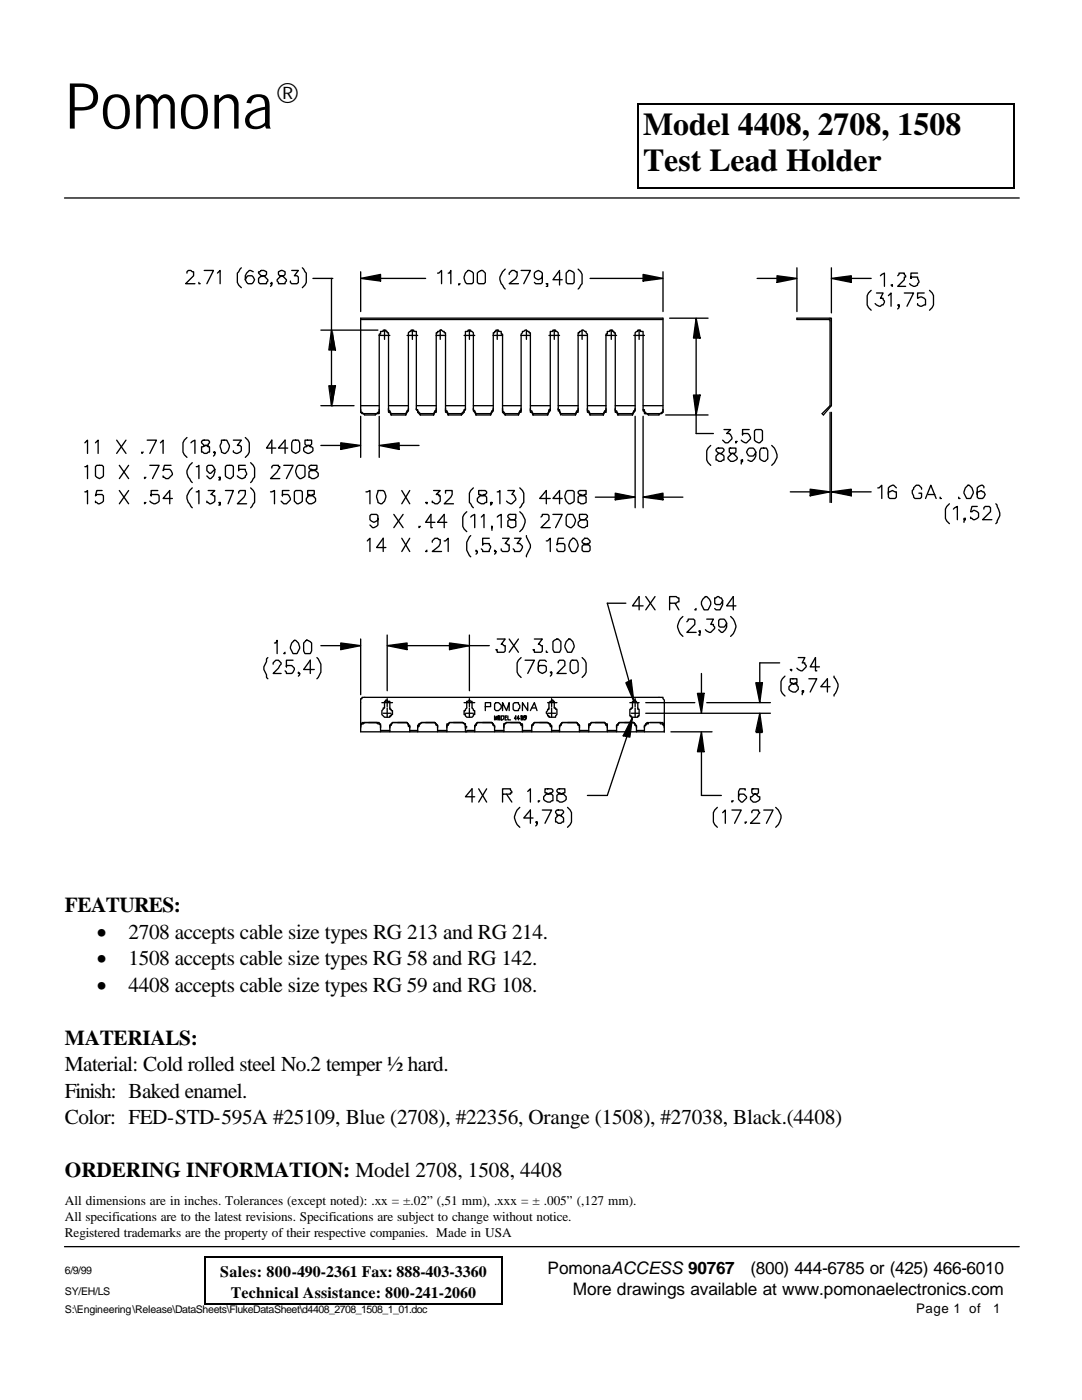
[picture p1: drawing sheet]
<svg xmlns="http://www.w3.org/2000/svg" width="216mm" height="279mm" viewBox="0 0 216 279" stroke-linecap="round" stroke-linejoin="round" font-family="sans-serif">
<path d="M127.3 20.6h.2v.3h-.2zM127.3 37.3h.2v.3h-.2zM202.1 20.6h.3v.3h-.3zM202.1 37.3h.3v.3h-.3zM40.7 250.8h.3v.3h-.3zM100 250.8h.3v.3h-.3zM40.7 260.1h.3v.2h-.3zM100 260.1h.3v.2h-.3z" fill="#000"/>
<path d="M12.9 39.5h190.5M127.4 20.9v16.4M127.5 20.8h74.6M127.5 37.4h74.6M202.3 20.9v16.4M12.9 248.8h190.5M40.9 251.1v9M41 251h59M100.1 251.1v9M41 260.2h59" fill="none" stroke="#000" stroke-width=".26"/>
<path d="M13.2 51.6h190v115.4h-190z" fill="#fff"/>
<path d="M13 51.3h190.2v115.7h-190.2z" fill="none" stroke="#fff" stroke-width=".26"/>
<g fill="none" stroke="#000" stroke-width=".26">
<path d="M37.3 54.5v-.3l.3-.2h.5l.3 .2h.2v.8l-1.6 1.6h1.9M39.7 56.4v.2h.3M40.7 54h1.9l-1.3 2.6M43.4 54.5l.5-.5v2.6M48.2 53.4l-.8 1.1v1.9l.2 .5 .6 .5M50.5 54.2l-.5-.2a1.51 1.51 0 0 0-1.1 1.1 1.51 1.51 0 0 0 .6 1.5h.8l.2-.2 .3-.6-.3-.5-.2-.3h-.8l-.6 .8M51.6 54.2v.3l.5 .5h.6l.7 .8-.2 .8h-1.3l-.3-.2v-.8l.8-.6h.5l.3-.2v-.6l-.5-.2h-.6l-.2 .2zM54.2 56.6h-.2l.2-.2v.5l-.2 .3M55.6 54.2v.6l.2 .2h.6l.7 .8-.2 .8h-1.3v-.2l-.3-.3v-.3l.8-.8h.5l.3-.2v-.6l-.5-.2zM58.2 54h1.3l-.8 1h.6l.2 .3v1.1l-.2 .2h-1.1l-.3-.2v-.3M60.3 53.4l.8 1.1v1.9l-.2 .5-.6 .5M62.4 55.6h4"/>
<path d="M66.1 55.6v25.4h.3M72 55.6l3.9-.8v1.3zM72 54.2v8M75.9 55.6h9M87.3 54.5h.3l.5-.5v2.6M89.4 54.5h.3l.3-.5v2.6M91.5 56.6v.3l.3-.3M92.9 54.5l.5-.5h.3l.8 .5v1.9l-.3 .2h-1.1a1.64 1.64 0 0 1-.2-2.1zM95.2 54.5l.8-.5h.3l.5 .5v1.9l-.2 .2h-1.1l-.3-.2zM100.8 53.7a2.04 2.04 0 0 0-.5 3.2l.5 .8M101.6 54.8v-.3l.5-.5h.6l.2 .2h.3v.8l-.3 .6-1.3 1h1.9M104 54h1.8l-1.3 2.6"/>
<path d="M108.2 55v.3l-.3 .3-.5 .2-.5-.2-.3-.3v-.8l.3-.3 .5-.2 .8 .5v1.9l-.3 .2h-1l-.3-.2M109.3 56.6h-.3h.3v.6h-.3M111.7 54l-1.4 1.8h1.9M111.7 54.2v2.7M113 54.5l.5-.5h.3l.8 .5v1.9l-.3 .2h-1.1l-.2-.2zM115.4 53.7l.5 .5 .3 .6v1.8l-.8 1.1M117.7 55.6h10.6M128.3 54.8l4 .8-4 .5zM132.3 54.2v8M151.1 55.6h3.9M155 55l4 .6-4 .8zM159 53.4v8.8"/>
<path d="M165.9 55.6l4-.6v1.4zM165.9 53.4v9M169.9 55.6h3.9M173.8 57.9l-.5 .6-.3 .5v1.9l.3 .5 .5 .5M174.9 58.5h1.3l-.5 1h.5l.3 .8-.3 .6h-.3l-.2 .2h-.3l-.8-.5M175.7 55l.8-.5v2.7M177.3 59l.5-.5v2.6M177.8 56.9h.3v.3zM179.1 55l.3-.2v-.3h1v.3l.3 .2v.3h-.3v.5l-1.3 1.4h1.6M180.4 58.5h1.9l-1.3 2.6M183.1 54.5h-1.3v1.1v-.3h1.3l.3 .8-.3 .8a1.02 1.02 0 0 1-1.6-.3M184.4 58.5h-1.3v1a1.02 1.02 0 0 1 1.6 .3v1.1l-1.1 .2-.5-.2v-.3"/>
<path d="M185.5 57.9l.5 .6 .3 .5v1.9l-.3 .5-.5 .5M64 65.9h11.4M65.6 77h1.3l-.8 4zM66.1 65.9l.8 3.9h-1.3zM72 63.8h60.3M75.7 66.9v-.2h.2v-.6h.6v-.2h.5v.2h.3v.3h.2v15.9h.3l.3 .5M75.7 66.9h2.1M75.7 66.9v14.9M76.7 65.9v1.8M81.2 66.9h2.1M82.3 65.9v1.8M87 66.9v15.4h-.2l-.3 .5"/>
<path d="M87 66.9v-.5h.3v-.3h.3l.2-.2h.3l.3 .2h.2v.3h.3v.5M87 66.9h1.9M88.1 65.9h-.3v1.8M88.9 66.9v15.4h.3l.2 .5M92.6 66.9h2.1M93.7 65.9v1.8M98.4 66.9v-.5h.3v-.3h.3v-.2h.5v.2h.5v.6h.3v.2M98.4 66.9v15.1l-.5 .8M98.4 66.9h1.9M99.2 65.9v1.8M100.3 66.9v15.4h.2l-.2-.3v-.5M104 66.9l.2-.8h.3l.3-.2h.2l.3 .2h.3v.3h.2v.5"/>
<path d="M104 66.9v15.4h-.3l-.2 .5M104 66.9h1.8M105 65.9v1.8M105.8 66.9v15.4h.3l.3 .5M109.5 66.9h2.2M110.6 65.9v1.8M115.4 66.9v-.5h.2v-.3h.3l.3-.2 .7 .2 .3 .8M115.4 66.9v15.4h-.3l-.3 .5M115.4 66.9h1.8M116.2 65.9v1.8M117.2 66.9v15.4h.3l.2 .5M120.9 66.9v15.4h-.3"/>
<path d="M120.9 66.9v-.2h.3v-.6h.5v-.2h.5v.2h.3v.3h.3v15.9h.2l.3 .5M120.9 66.9h2.1M122 65.9v1.8M126.5 66.9h2.1M127.5 65.9v1.8M133.6 63.5h7.7M138.4 78.8h1.3l-.8 4zM138.9 63.5l.8 4h-1.3zM138.9 67.5v19h3.4M159 63.5h6.9v17.5l-1.6 1.8-.3-.3 1.6-1.5v-17.2h-6.6zM179.4 60.9v.2l-.3-.2h.3v.5l-.3 .2M16.9 88.4l.6-.6v2.7"/>
<path d="M16.9 93.1h.3l.3-.2v2.6M16.9 98.2h.3l.3-.3v2.6M19 88.4l.6-.6v2.7M19 93.1l.3-.2h1.1l.2 .2v1.9l-.8 .5-.8-.5zM20.4 97.9h-1.1l-.3 1.1 .3-.3h1.1l.2 .3v1l-.8 .5-.8-.2v-.3M23.3 87.8l1.8 2.7M23.8 92.9l1.9 2.6M23.8 97.9l1.9 2.6M25.1 87.8l-1.8 2.7M25.7 92.9l-1.9 2.6M25.7 97.9l-1.9 2.6M28.3 90.2v.3l.3-.3"/>
<path d="M28.8 95.2v.3l.3-.3M29.4 87.8h1.8l-1.3 2.7M29.9 92.9h1.8l-1.3 2.6M31.5 97.9h-1.3v1.1v-.3h1.3l.2 .3v1a1.07 1.07 0 0 1-1.8 0M32 88.4l.5-.6v2.7M34.1 92.9h-1.3l-.3 1 .3-.2h1.1l.5 .8v.2l-.8 .8h-.5l-.3-.3h-.3v-.2M34.4 99.5h-1.9l1.4-1.6v2.6M37.3 87.3l-.5 .5-.3 .6v1.8l.3 .6 .5 .5M38.1 88.4l.8-.6v2.7M38.4 92.3a2.04 2.04 0 0 0-.6 3.2l.6 .8M38.4 97.4a2.04 2.04 0 0 0-.6 3.1l.6 .8M39.2 93.1h.2l.3-.2v2.6"/>
<path d="M39.2 98.2h.2l.3-.3v2.6M40.5 87.8l-.3 .3v.3l.5 .5h.6l.2 .3h.3v1h-.3l-.2 .3h-.6l-.2-.3h-.3v-1l.8-.3h.5l.3-.8-.3-.3zM41.5 97.9h1.4l-.8 .8 .8 .3v1l-.8 .5-.8-.2v-.3M42.9 90.2v.3l-.3-.3h.3v.6l-.3 .2M42.9 93.7l-.8 .8h-.3l-.5-.6v-.8l.2-.2h.8a1.59 1.59 0 0 1-.2 2.6h-.3l-.5-.5M43.9 95.2v.3l-.2-.3h.2v.6h-.2M44.2 87.8h1l.6 1.1-.3 1.1-.5 .5-.8-.3-.3-1 .3-.8zM45 93.1l.2-.2h1.1l.3 .2v1.9l-.6 .5-.8-.3-.2-.2zM45 97.9h1.6l-1.1 2.6M46.6 87.8h1.6l-.8 1.1h.5l.3 .3v.8a1.02 1.02 0 0 1-1.6 .2v-.2M47.6 98.4v-.2l.3-.3h1v.8l-.2 .5-1.3 1.3h1.8M48.9 87.3l.6 .5 .2 .6v1.8l-.2 .6-.6 .5"/>
<path d="M48.9 92.9h-1.3v1v-.2h1.3l.3 .8-.3 .7a1.02 1.02 0 0 1-1.5-.2M50 92.3l.5 .6 .3 .5v1.8l-.8 1.1M50 97.4l.5 .5 .3 .5v1.9l-.8 1M54 98.2l.8-.3v2.6M54.2 93.4v-.3l.3-.2h1.1v.2h.2v.3l-.5 .8-1.3 1.3h1.8M55 89.4h-1.8l1-1.6v2.7M56.6 92.9h1.9l-1.4 2.6M57.4 89.4h-1.8l1.3-1.6v2.7M57.7 97.9h-1.3v1.1v-.3h1l.5 .8v.2l-.8 .8h-.5l-.5-.5M58.5 87.8h1l.3 .6v1.6l-.8 .5-.8-.5v-1.6zM59 97.9h1.1l.2 .3v1.8l-.8 .5h-.2l-.6-.5v-1.8zM59.3 93.1l.2-.2h1.1l.3 .2v1.9l-.3 .2-.8 .3a1.72 1.72 0 0 1-.5-2.4z"/>
<path d="M60.9 87.8v.8l.2 .3h.5l.3 .3h.3l.2 .2v.6a1.07 1.07 0 0 1-1.8 0v-.6l.3-.2h.2l.3-.3h.5l.3-.3v-.8zM61.4 97.9v.8l1 .3 .6 .5v.5l-.8 .5h-.6l-.5-.5v-.5l.3-.3v-.2h.5l.8-.3v-.8zM61.9 92.9l-.3 .2v.3l.3 .3 1.1 .2 .5 .6v.5a1.02 1.02 0 0 1-1.6 .2h-.3v-1l.3-.3h.5l.8-.2v-.8zM64 81h6.6M64 88.9h4M68 88.4l4 .5-4 .8zM72 81.8v.5l.8 .5h2.1l.2-.3h.6v-.7M72 81.8v.5h.2l.3 .2h2.6l.3-.2h.3v-.5M72 81.8v-18.3h60.3v18.3M72 83.1v8.2M72 81h3.7M73 98.2l.8-.3v2.6"/>
<path d="M75.4 97.9h1.1a1.66 1.66 0 0 1-.3 2.6l-.8-.2-.3-1.1zM75.7 88.9l3.9-.5v1.3zM75.7 83.1v8.2M77.5 81.5v.5h.3l.3 .5M77.5 81h4M78.1 82.8h2.9M78.1 82.5h2.9M78.1 82.5v.3M79.6 88.9h4M80.2 97.9l1.6 2.6M81 82.8l.5-.8v-15.6l.3-.3h.2v-.2h.5v.2h.6v15.7l.2 .2v.3l.6 .5M81 82.5v.3"/>
<path d="M81.5 81.5v.3l-.5 .7M81.8 97.9l-1.6 2.6M83.1 81.5v.3h.2v.2l.6 .5M83.1 81h3.9M83.9 82.8h2.6M83.9 82.5h2.6M83.9 82.5v.3M86.5 97.9h1.3l-.8 .8h.6v.3h.2v1l-.5 .5h-.5l-.3-.2h-.2v-.3M86.5 82.5v.3M87 81.5v.5h-.2l-.3 .5M88.9 81.5v.5h.3l.2 .5M88.9 98.4v-.5h1.3v.8l-.2 .5-1.4 1.3h1.9"/>
<path d="M88.9 81h4M89.4 82.8h2.7M89.4 82.5h2.7M89.4 82.5v.3M92.1 82.8l.5-.5v-.3l.3-.2v-15.7h.5v-.2h.5v.2h.3l.3 .3v15.6l.5 .8M92.1 82.5v.3M92.9 81.5v.3h-.3v.2l-.5 .5M94.5 81.5v.3l.5 .7M94.5 97.4l-.6 .5-.2 .5v1.9l.8 1M94.5 81h3.9M95 82.8h2.9M95 82.5h2.9"/>
<path d="M95 82.5v.3M95.5 97.9v.8l.8 .3h.5l.3 .2v1.1h-.3a1.02 1.02 0 0 1-1.6-.3v-.5l.6-.5 1-.3 .3-.3v-.2l-.3-.3zM97.9 82.5v.3M98.4 81.5v.3l-.5 .7M99.2 98.2h.3l.2-.3v2.6M100.3 81h3.7M100.3 82l.5 .5M100.3 82.3l.5 .5M100.8 82.8h2.7M100.8 82.5h2.7M100.8 82.5v.3M101.3 97.9h1.4l-.6 .8h.3l.3 .3 .2 .7-.8 .8-.8-.2-.2-.3"/>
<path d="M103.5 82.5v.3M103.7 97.4l.5 .5 .3 .5v1.9l-.8 1M104 81.5v.5h-.3l-.2 .5M105.8 81.5v.5h.3l.3 .5M105.8 81h4M106.4 82.8h2.9M106.4 82.5h2.9M106.4 82.5v.3M109.3 82.5v.3M109.8 81.5v.3h-.3l-.2 .7M109.8 99.5h-2.1l1.3-1.6v2.6M111.4 81.5v.3h.3l.2 .7"/>
<path d="M111.4 81h4M112.2 99.5h-1.9l1.4-1.6v2.6M112.2 82.8h2.6M113 98.2l.2-.3h1.1l.3 .3v1.8l-.3 .3-.8 .2a1.72 1.72 0 0 1-.5-2.3zM114.8 82.5h-2.9v.3l-.2-.8h-.3v-15.6l-.3-.3h-.2v-.2h-.6v.2h-.5v15.9h-.3l-.2 .8M114.8 82.5v.3M115.4 81.5v.5h-.3l-.3 .5M115.6 97.9l-.2 .3v.2l.2 .3 1.1 .3 .2 .2v1.1l-.5 .2h-.5l-.3-.2h-.2v-1.1l.2-.2h.6l.7-.3v-.8zM117.2 81.5v.5h.3l.2 .5M117.2 81h3.7M117.7 82.8h2.7M117.7 82.5h2.7"/>
<path d="M117.7 82.5v.3M118.8 99.2h4M120.4 82.5v.3M120.9 82.3h-.3l-.2 .5M120.9 81.5v.5h-.3M120.9 82h-.3l-.2 .5M122.8 81.5v.5h.2l.3 .5M122.8 98.4l3.9 .8-3.9 .5zM122.8 81h3.9M123.3 82.8h2.9M123.3 82.5h2.9M123.3 82.5v.3"/>
<path d="M126.2 82.5v.3M126.7 81.5v.3l-.5 .7M126.7 83.1v18.2M128.3 81.8h.3v.5h.3v.2h2.9l.2-.2h.3v-.5M128.3 81.8v.2h.3v.5h.5l.3 .3h2.1v-.3h.5l.3-.2v-.5M128.3 81.8v-15.7h-.5v-.2h-.5v.2h-.3l-.3 .3v15.6l-.5 .8M128.3 99.2l4-.8v1.3zM128.3 83.1v18.2M128.3 81h4M132.3 99.2h4M132.8 82.8h8.5M141.8 88.9l-.5 .5-.3 .6v1.8l.3 .5 .5 .6"/>
<path d="M143.1 89.4l-.2 .3v.3l.5 .5h.3l.8 .5v.8h-.3l-.3 .3h-.5l-.3-.3h-.2v-.8l.5-.5h.5l.6-.5v-.3l-.3-.3zM144.5 85.7h1.3l-.8 .8h.5l.3 .3 .2 .8-.7 .8h-.6l-.5-.6M145.5 89.4v.8l.3 .3h.5l.8 .8a1.02 1.02 0 0 1-1.3 .8l-.5-.6v-.2l.7-.8h.6l.2-.3v-.8zM146.8 88.1v.3v-.3h.3M148.2 91.8l-.3 .3v-.3h.3l-.3 .8M149.5 85.7h-1.3v1.1v-.3h1l.6 .8v.3l-.8 .8h-.3l-.8-.6M150.5 86l.3-.3h1.1l.2 .3v1.8l-.5 .6h-.3l-.8-.6zM150.8 90.2l-.5 .8h-.8l-.3-.2-.2-.6 .2-.5 .3-.3h.8a1.51 1.51 0 0 1 .5 1.5 1.51 1.51 0 0 1-1 1.2l-.6-.3M151.9 89.4h1l.3 .6v1.5l-.5 .6-.8-.3-.3-.3v-1.5zM154 88.9a2.38 2.38 0 0 1 0 4M157.7 98.2h4M161.7 97.6l3.9 .6-3.9 .8z"/>
<path d="M165.6 82.3v18M165.9 98.2l4-.6v1.4zM165.9 82.3v18M169.9 98.2h3.9M175.2 97.4h.2l.5-.6v2.7M178.9 97.4l-.6-.6-.8 .3-.2 .3v1.8l.2 .3h1.1l.3-.3v-1l-.8-.3-.8 .3v.5M183.9 97.6v-.2l-.5-.6h-.6l-.5 .6v.2l-.3 .3v.5l.3 .8 .3 .3h1l.3-.3v-.8h-.5M184.7 99.5l1-2.7 1.1 2.7M185.2 98.7h1.3M187.6 99.2v.3h.3M191.3 99.2v.3h.3M192.6 97.4l.5-.6h.3l.5 .6 .3 1-.5 1.1h-.8l-.5-1.1z"/>
<path d="M196.3 97.4v-.3l-.2-.3-.8 .3-.3 .3v1.8l.3 .3h.8l.2-.3 .3-.5-.3-.5h-.2l-.3-.3-.8 .3v.5M28.8 100.3v.2l.3-.2M43.9 100.3v.2l-.2-.2h.2v.5h-.2M73.3 107.9l.5-.5v2.7M75.4 103.5v.2l-.8 .5-.5-.2-.3-.3v-.8l.3-.2h1l.3 .2v1.9l-.8 .5h-.3l-.5-.5M77 109.3h-1.9l1.4-1.9v2.7M78.6 102.7l1.8 2.6M80.2 107.4l1.6 2.7M80.4 102.7l-1.8 2.6M81.8 107.4l-1.6 2.7M83.6 105v.3l.3-.3M84.9 100.3h.3v.2z"/>
<path d="M85.2 109.8l-.3 .3h.3M86.3 108.2v-.3l.5-.5h.5l.3 .3h.2v.8l-.2 .5-1.3 1.1h1.8M86.8 104.2h-1.9l1.1-1.5v2.6h.3M88.6 107.9h.3l.5-.5v2.7M89.2 104.2h-1.9l1.3-1.5v2.6M93.1 102.1l-.5 .6-.3 .5v1.8l.3 .6 .5 .5M93.9 103.2l.8-.5v2.6M93.9 106.9a2.93 2.93 0 0 0 0 4.2M95.2 110.1h-.2v-.3l.2 .3v.2l-.2 .3M96 103.2l.6-.5v2.6M97.6 107.4h-1.3v1.3v-.2h1.3v.2l.3 .3-.3 1.1h-1.3v-.3l-.3-.3M98.2 100.3l-.3 .2v-.2h.3v.2l-.3 .3"/>
<path d="M98.2 105v.8M99 110.1h-.3v-.3l.3 .3v.2l-.3 .3M99.2 103.2l.8-.5v2.6M100.3 107.4h1.3l-.8 1.1 .8 .2v1.1l-.3 .3h-1l-.3-.3v-.3M101.6 102.7l-.3 .2v.3l.6 .5h.8l.2 .3v1l-.5 .3h-.5l-.3-.3h-.3v-1l.3-.3h1.1l.2-.2v-.8zM102.7 107.4h1.3l-.8 1.1h.5l.5 .5v.3l-.5 .8h-1v-.3l-.3-.3M103.7 102.1a2.38 2.38 0 0 1 0 4M105 106.9v.3l.8 1.5v.6l-.8 1.6v.2M107.9 103.2l.3-.3v-.2h1.1l.2 .2v.8l-1.6 1.6h1.9M109 107.9h.3l.5-.5v2.7M110.3 102.7h1.9l-1.3 2.6M112.4 107.4h-1l-.3 1.3 .3-.2h1l.3 .2v1.1l-.3 .3h-1l-.3-.3v-.3"/>
<path d="M113.2 102.7h1.1l.5 1-.2 1.1-.6 .5h-.2l-.8-.5v-1.6zM113.8 107.9l.5-.5h.3l.5 .5 .3 1.1-.6 1.1h-.8l-.5-1.1zM115.6 102.7v.8l.3 .2h1l.3 .3v1h-.3a1.02 1.02 0 0 1-1.5-.2v-.6l.5-.5h.8l.5-.5v-.3l-.3-.2zM116.7 107.4l-.5 .5v.3l.2 .3 1.1 .2 .2 .3v.8l-.2 .3h-1.1l-.2-.3v-.8l.2-.3h.5l.8-.5v-.3l-.5-.5zM128.9 119.1l1.8 2.6M130.7 119.1l-1.8 2.6M140.2 119.6l.6-.5a1.42 1.42 0 0 1 1 1.6l-.5 1h-.8l-.5-1v-.6zM144.2 119.9l-.5 .8h-.8l-.3-.3v-1.1l.8-.2 .3 .2h.2l.3 .6v.8l-.5 1h-.8l-.3-.3M189.4 100.5l-.5 .6-.3 .5v1.9l.3 .5 .5 .5M190.2 101.6l.8-.5v2.6M192.6 103.5l-.2 .2v-.2h.2l-.2 .7M195 101.1h-1.1l-.2 1h.2l.3-.2 .8 .2 .3 .3v.8l-.8 .5-.8-.2v-.3"/>
<path d="M196.3 101.6v-.3l.3-.2h.8l.2 .2v.8l-1.5 1.6h1.8M198.7 100.5l.3 .3v.3a2.25 2.25 0 0 1 0 2.9v.2l-.3 .3M53.4 131.2l-.2 .3v.5l-.5 1.1v.5l.5 1.1v.5l.2 .3M54.5 132.6v-.3l.5-.5h.6l.5 .5v.3l-.5 .7-1.1 1.1h1.6M54.8 128.3h.2l.3-.5v2.6M56.9 130.2l-.3 .2h.3M58.2 128.3l.5-.5h.3l.5 .5 .3 1.1-.5 1h-.8l-.6-1zM58.5 131.8h-1.4v1.3v-.3h1.1l.5 .5-.2 .8-.3 .3h-1.1v-.3l-.2-.2M59.8 134.4h-.3v-.3l.3 .3v.3l-.3 .2M61.1 127.8l-.5 .5v1.6l.3 .5h1l.3-.5v-1.6l-.8-.5h-.3h.3M62.7 133.6h-2.1l1.3-1.8v2.6M63.2 131.2a2.93 2.93 0 0 1 0 4.3"/>
<path d="M64 128.9h4M68 128.3l4 .6-4 .7zM72 127.5v11.1M72.2 139.2h60.1v.2l.3 .3v6.3h-60.6v-6.6h.2zM77 139.7h.3v.3h.5v1.6h.3v.2h.2v.8h-.2v.3h-.3v.2h-1.1l-.5-.5v-.8l.3-.2v-.3h.2v-1.3h.3zM77.3 128.9l3.9-.6v1.3zM77.3 126.7v11.1M77.3 139.4v1.6M81.2 128.9h16.4M89.7 128.3l4 .6-4 .7zM93.1 140h.3l.3-.3 .2 .3h.3v1.3l.3 .3v.2h.2v.8h-.2v.3l-.3 .2h-1.1l-.2-.2v-.3h-.3v-.8h.3v-.2l.2-.3zM93.7 126.7v11.1"/>
<path d="M93.7 139.4v1.6M99.2 127.5h1.6l-.8 1.1 .8 .3v1l-.3 .3h-1.3v-.3l-.2-.3h.2M101.6 127.5l1.9 2.7M103.5 127.5l-1.9 2.7M104 131.2l-.5 .6-.3 .5v1.8l.3 .6 .5 .5M104.8 131.8h1.8l-1.3 2.6M106.6 127.5h1.6l-.8 1.1 .8 .3v1l-.3 .3h-1.3v-.3l-.2-.3h.2M109 132l-.3-.2h-1l-.3 .5v1.6l.8 .5 .8-.5v-.8l-.3-.3h-1l-.3 .3v.5M109 129.9v.3h.3M110.1 134.1v.3l-.3-.3h.3v.6l-.3 .2M110.1 139.4v1.6M110.6 127.8l.8-.3 .5 .6v1.5l-.2 .6h-1.1l-.3-.6v-1.5z"/>
<path d="M111.4 132.3v-.3l.3-.2h.7l.3 .2v.8l-1.6 1.6h1.9M113 128.1l.5-.6h.3l.5 .6 .3 1-.6 1.1h-.8l-.5-1.1zM114 131.8h1.1l.3 .5v1.6l-.8 .5h-.3l-.5-.5v-1.6zM116.2 131.2l.5 .6 .2 .5v1.8l-.2 .6-.5 .5M124.9 136.3l1-.6 .6 4.3zM124.9 120.4h-3.7l4.5 16.1M126.5 139.7h.2v.3h.3v.2h.3v1.4h.2v1.3h-.2v.2h-1.4v-.2h-.2v-1.3h.2v-.3h.3v-1.3h.3zM126.7 139.4v1.6M128.3 120.9h-2.1l1.3-1.8v2.6M133.6 120.4h1.3l.3-.3h.3v-.8h-.3l-.3-.2h-1.3v2.6M134.7 120.4l.8 1.3M136.3 123a2.38 2.38 0 0 0 0 4"/>
<path d="M137.1 124.1l.2-.3v-.2h1.1l.2 .2v.8l-1.5 1.6h1.8M138.9 121.4l-.3 .3h.3M139.2 138.4h1.3l-.5 3.9zM139.7 125.9v.3l-.3-.3h.3v.6l-.3 .2h.3M140 134.4v4M141 123.6h1.3l-.5 1h.5l.3 .8-.8 .8-.8-.3-.2-.2M145 124.4l-.5 .7h-.8l-.3-.2v-1.1l.3-.2h.8a1.51 1.51 0 0 1 .5 1.4 1.51 1.51 0 0 1-1.1 1.2l-.5-.5M145.8 123a2.38 2.38 0 0 1 0 4M146.8 120.9h-1.8l1.3-1.8v2.6M150.8 136.3h1.3l-.5 3.9zM155.6 132.3h-4v4M156.6 134.9l-.5 .6-.3 .5v1.8l.3 .6 .5 .5"/>
<path d="M157.7 135.5v.8l.8 .2h.5v.3l.3 .3v.5l-.6 .5h-.5l-.5-.3-.3-.2v-.5l.6-.6 1-.2v-.8zM157.7 133.6h.3v.3zM159.3 131.2h1.3l-.5 1.1h.5l.3 .8-.8 .8h-.3l-.8-.6M160.3 137.8l-.2 .3v-.3h.2l-.2 .8M161.4 135.5h1.6l-1.3 2.6M163.5 133.1h-1.8l1-1.9v2.7h.3M165.6 137.1h-1.8l1.3-1.6v2.6M166.4 134.9v.3l.3 .3a2.25 2.25 0 0 1-.3 3.1v.3M72.8 144.2h-.6v.3h-.2v.5M72.8 144.2l-.8 .5v.6M72.8 144.2h2.6M75.9 145.3v-.6l-.8-.5h.6v.3h.2v1.5"/>
<path d="M75.9 145.8h1.9M76.2 140.2h2.1M76.5 142.3h1.6M77.3 141.3v1.8M78.3 144.2l-.5 .5v1.3M78.3 144.2l-.2 .5h-.3v.6M78.3 144.2h2.9M81.2 144.2l.3 .8h.3v.3M81.2 144.2l.3 .3v.2h.3v1.3M81.8 145.8h1.5M84.1 144.2l-.5 .5v.3h-.3v.3M84.1 144.2l-.5 .3v.2h-.3v1.3"/>
<path d="M84.1 144.2h2.7M86.8 144.2l.5 .5v1.3M86.8 144.2l.2 .5h.3v.6M87.3 145.8h1.9M89.7 144.2l-.3 .3h-.2v1.5M89.7 144.2l-.3 .5h-.2v.6M89.7 144.2h2.6M92.3 144.2l.6 .5v.6h.2M92.3 144.2l.6 .3v.5h.2M92.6 140.2h2.1M92.9 145v1h.2M92.9 142.3h1.6"/>
<path d="M93.1 145.8h1.6M93.7 141.3v1.8M94.7 159h-1.8l1.3-1.6v2.7M95.2 144.2l-.5 .8v.3M95.2 144.2l-.2 .3v.2h-.3v1.3M95.2 144.2h3M95.5 157.4l1.6 2.7M96.8 141h1.1v-.8h-1.1v1.6M97.1 157.4l-1.6 2.7M98.2 144.2l.2 .3v.2h.3v1.3M98.2 144.2l.5 .8v.3M98.7 143.7v-.8l.3 .8 .2-.8v.8"/>
<path d="M98.7 140.5l.3-.3h.5l.5 .6v.5l-.5 .5h-.5l-.3-.2zM98.7 145.8h1.8M99.5 142.9h.2v.8h-.2zM100 142.9h.5v.5l-.2 .3h-.3zM100.3 141.8v-1.6l.8 1.6 .5-1.6v1.6M100.3 158.5h1.6v-.3h.2v-.2l-.2-.3v-.3h-1.6v2.7M100.8 143.1h.3M101.1 142.9h-.3v.8h.3M101.1 144.2h2.6M101.1 144.2l-.6 .3v1.5M101.1 144.2l-.6 .5M101.1 158.5l1 1.6"/>
<path d="M101.3 142.9v.8h.6M102.4 140.5l.3-.3h.8v.3l.2 .3v.5l-.2 .3v.2h-.8l-.3-.2zM102.9 143.4h-.2l.2-.5v.8M103.7 143.4h-.5l.3-.5v.8M103.7 144.2l.3 .3h.2v1.5M103.7 144.2l.3 .5h.2v.6M104 142.9h.2v.8h-.2zM104.2 145.8h1.9M104.5 142.9v.2h.3l.2 .3-.2 .3h-.3v-.6h.5v-.2zM105.3 140.2v1.6l-1.1-1.6v1.6M105.3 158l.5-.6v2.7M105.8 141.8l.8-1.6 .6 1.6"/>
<path d="M106.1 141.3h.8M106.6 144.2l-.5 .5v1.3M106.6 144.2l-.2 .5h-.3v.6M106.6 144.2h2.7M107.4 159.8v.3l.3-.3M108.7 157.4v.8l.8 .3h.6l.2 .3v1h-.2a1.02 1.02 0 0 1-1.6-.3v-.5l.5-.5 1.1-.3 .2-.2v-.3l-.2-.3zM109.3 144.2l.5 .5v.3h.3v.3M109.3 144.2l.5 .3v.2h.3v1.3M109.3 140.2h1.8M109.3 142.3h1.6M109.5 140.2l.3-.2h.3v-.3h.2v.3h.3v1.3h.3v.3h.2v1l-.2 .3v.2h-1.4v-.2h-.2v-.3l-.3-.3 .3-.7h.2zM110.1 145.8h1.6"/>
<path d="M110.1 141.3v1.8M111.4 157.4l-.3 .3v.3l.3 .2 1 .3 .6 .5v.5a1.02 1.02 0 0 1-1.6 .3h-.3v-1l.3-.3h.5l.8-.3v-.8zM112.2 144.2l-.5 .8v.3M112.2 144.2l-.3 .3v.2h-.2v1.3M112.2 144.2h2.9M115.1 144.2l.5 .5v1.3M115.1 144.2l.3 .5h.2v.6M115.6 145.8h1.9M118 144.2l-.3 .5h-.2v.6M118 144.2l-.3 .3h-.2v1.5M118 144.2h2.6M120.6 144.2l.3 .3h.3v1.5"/>
<path d="M120.6 144.2l.3 .5h.3v.6M121.2 145.8h1.8M123.6 144.2l-.6 .5v1.3M123.6 144.2l-.3 .5h-.3v.6M123.6 144.2h2.9M125.4 146l-4.2 12.8h-4M125.7 140.2h1.8M125.9 142.3h1.6M126.2 143.1l-.5 4-1.3-.3zM126.5 144.2l.5 .8v.3M126.5 144.2l.2 .3v.2h.3v1.3M126.7 141.3v1.8"/>
<path d="M127 145.8h1.6M128.6 145.3l.3-.8h.5v-.3h-.3l-.2 .3v.2h-.3v1.3M128.9 140.2h9.7M128.9 142.3h24.8M129.6 144.2h2.2M131.8 144.2v.3h.5v.2h.3v.6M131.8 144.2h.5v.3h.3v.5M133.9 146h8.2M140 146l.5 4h-1.3zM140 150v8.8h3.9M141 140.2h12.7M146 159.8v.3l.3-.3"/>
<path d="M148.7 157.7v-.3h-1.1l-.2 .6v1.5l.5 .6h.3l.8-.8v-.3l-.6-.5h-.8l-.2 .3v.2M150 157.4v.8l.3 .3h.5l.5 .5h.3v.5l-.8 .6h-.5l-.5-.6v-.5h.2l.5-.5h.6l.2-.3v-.8zM151.6 142.3l.5 3.7h-1.3zM151.6 146.3v3.7M103.7 161.1a2.38 2.38 0 0 0 0 4M106.4 163.2h-1.9l1.3-1.5v2.6M107.2 164v.3l-.3-.3h.3v.6l-.3 .2M108.2 161.7h1.9l-1.4 2.6M110.9 161.9l.2 .8h.6l.7 .5v.8h-.2l-.3 .3h-.5l-.3-.3h-.2v-.8l.5-.5h.5l.5-.5v-.3l-.2-.2h-1.1zM113.2 161.1l.6 .6 .2 .5v1.8l-.2 .6-.6 .5M143.1 161.1l-.5 .6-.3 .5v1.8l.3 .6 .5 .5M144.2 162.2l.5-.5v2.6"/>
<path d="M146 161.7h1.9l-1.3 2.6M148.7 164v.3l.3-.3M150 162.2v-.3l.3-.2h1v.2l.3 .3-.5 .8-1.3 1.3h1.8M152.4 161.7h1.9l-1.4 2.6M154.8 161.1a2.38 2.38 0 0 1 0 4"/>
</g>
<g fill="#000">
<path d="M72 55.6l3.9-.8v1.3zM128.3 54.8l4 .8-4 .5zM155 55l4 .6-4 .8zM165.9 55.6l4-.6v1.4zM66.4 65.9l.5 3.9h-1.3zM65.6 77h1.3l-.5 4zM138.9 63.5l.8 4h-1.3zM138.4 78.8h1.3l-.8 4zM68 88.4l4 .5-4 .8zM75.7 88.9l3.9-.5v1.3zM122.8 98.4l3.9 .8-3.9 .5zM128.3 99.2l4-.8v1.3z"/>
<path d="M161.7 97.6l3.9 .6-3.9 .8zM165.9 98.2l4-.6v1.4zM68 128.3l4 .6-4 .7zM77.3 128.9l3.9-.6v1.3zM89.7 128.3l4 .6-4 .7zM124.9 136.3l1-.6 .6 4.3zM139.2 138.4h1.3l-.5 3.9zM150.8 136.3h1.3l-.5 3.9zM126.2 143.1l-.5 4-1.3-.3zM140 146l.5 4h-1.3zM151.6 142.3l.5 4h-1.3z"/>
</g>
<text font-size="12.7" x="13" y="25.7">Pomona</text>
<g font-size="6.3">
<text x="54.8" y="21.2">®</text>
<text x="128.3" y="27">Model 4408, 2708, 1508</text>
<text x="128.3" y="34.1">Test Lead Holder</text>
</g>
<g font-size="4.2">
<text x="13" y="182">FEATURES:</text>
<text x="19.3" y="187.3">•</text>
<text x="25.7" y="187.3">2708 accepts cable size types RG 213 and RG 214.</text>
<text x="19.3" y="192.6">•</text>
<text x="19.3" y="197.9">•</text>
<text x="25.7" y="192.6">1508 accepts cable size types RG 58 and RG 142.</text>
<text x="25.7" y="197.9">4408 accepts cable size types RG 59 and RG 108.</text>
<text x="13" y="208.5">MATERIALS:</text>
<text x="13" y="213.8">Material: Cold rolled steel No.2 temper ½ hard.</text>
<text x="13" y="219.1">Finish: Baked enamel.</text>
<text x="13" y="224.4">Color: FED-STD-595A #25109, Blue (2708), #22356, Orange (1508), #27038, Black.(4408)</text>
<text x="13" y="234.9">ORDERING INFORMATION: Model 2708, 1508, 4408</text>
</g>
<g font-size="3.4">
<text x="109.3" y="254.3">PomonaACCESS 90767</text>
<text x="149.8" y="254.3">(800) 444-6785 or (425) 466-6010</text>
<text x="114.3" y="258.5">More drawings available at www.pomonaelectronics.com</text>
</g>
<g font-size="3.2">
<text x="43.9" y="254.8">Sales: 800-490-2361 Fax: 888-403-3360</text>
<text x="46" y="259">Technical Assistance: 800-241-2060</text>
</g>
<g font-size="2.6">
<text x="13" y="240.5">All dimensions are in inches. Tolerances (except noted): .xx = ±.02” (,51 mm), .xxx = ± .005” (,127 mm).</text>
<text x="13" y="243.7">All specifications are to the latest revisions. Specifications are subject to change without notice.</text>
<text x="13" y="246.9">Registered trademarks are the property of their respective companies. Made in USA</text>
<text x="182.8" y="261.9">Page 1 of</text>
<text x="198.2" y="261.9">1</text>
</g>
<g font-size="2.1">
<text x="13" y="254.3">6/9/99</text>
<text x="13" y="258.5">SY/EH/LS</text>
<text x="13" y="261.9">S:\Engineering\Release\DataSheets\FlukeDataSheet\d4408_2708_1508_1_01.doc</text>
</g>
</svg>
